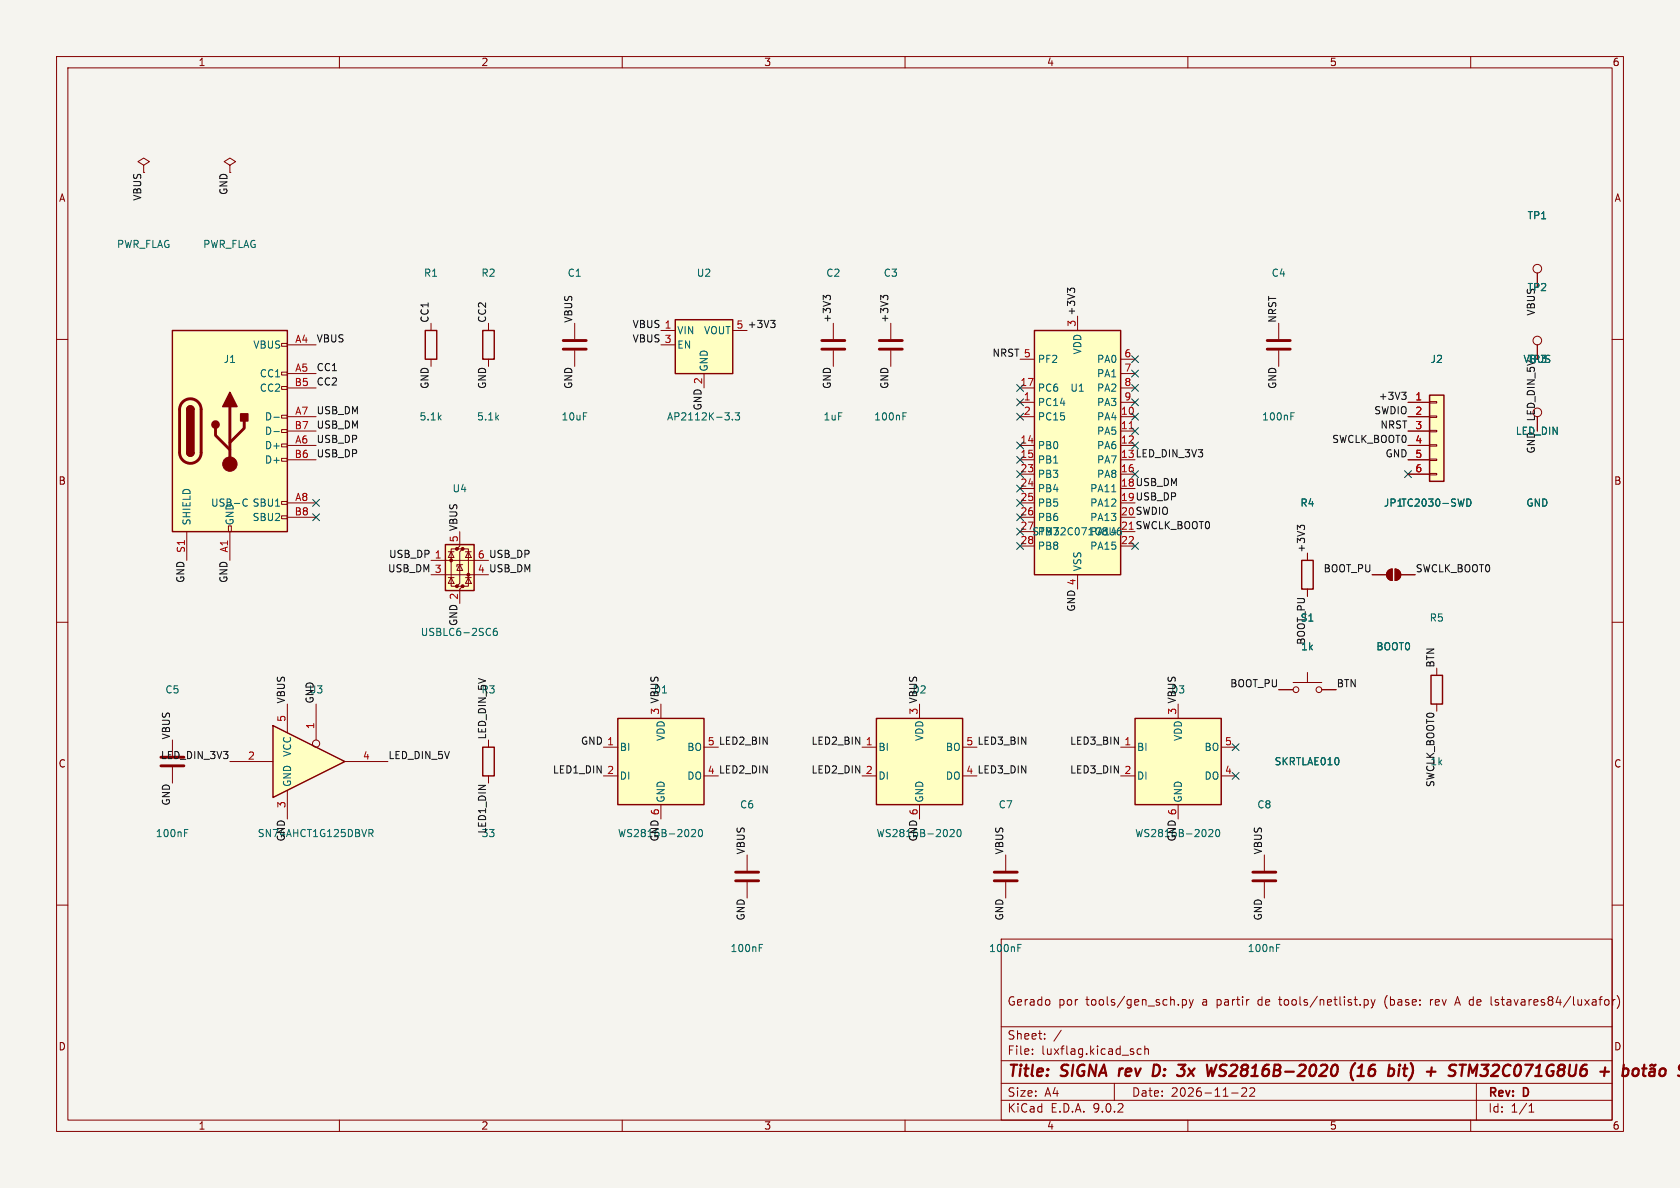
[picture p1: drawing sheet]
<svg xmlns="http://www.w3.org/2000/svg" width="297mm" height="210mm" viewBox="0 0 297 210" stroke-linecap="round" stroke-linejoin="round" font-family="sans-serif">
<path d="M0 0h297v210h-297z" fill="#f5f4ef" stroke="#f5f4ef" stroke-width=".18"/>
<g fill="none" stroke="#840000" stroke-width=".18">
<path d="M10 10h277v190h-277zM12 12h273v186h-273zM60 10v2M110 10v2M160 10v2M210 10v2M260 10v2M40.6 29.2l1.1-.6-1.1-.7-1 .7 1 .6v1.3M157.5 57.2v2.7M226.1 57.2v2.7M271.8 48.3v2.5M10 60h2"/>
<path d="M157.5 62v2.8M226.1 62v2.8M271.8 73.7v2.5M285 60h2M231.1 97.8v1.3M10 110h2M231.1 104.1v1.3M285 110h2M10 160h2M177 166h108v32h-108zM209 176.7v1.5M209 176.8l.5-.1 .2 .3v.4l-.1 .2h-.6"/>
<path d="M210.2 176.7l.4 1M210.6 177.7l-.1 .4-.3 .1M211 176.7l-.4 1M241.2 176.8l.4-.1 .3 .3v.4l-.2 .2h-.5M241.2 176.7v1.5M242.4 176.7l.3 1M242.7 177.7l-.1 .4-.2 .1M243.1 176.7l-.4 1M244.9 176.6v1M252.9 176.7v1M253.2 176.7l-.3 .3M257.3 177.3h.7"/>
<path d="M257.7 176.2l-.5 1.5M283.7 177l.3-.3 .3 .1 .2 .2v.4l-.2 .2-.3 .1-.3-.3M285 160h2M285.1 176.7v1M285.5 176.7l-.3 .1-.1 .2M285.9 176a1.72 1.72 0 0 1 0 2.3M60 198v2M110 198v2M160 198v2M177 194.5h108M177 191.5h108M177 187.5h108"/>
<path d="M177 181.5h108M182.5 186.3v.1M182.5 185.5v.1M184.7 183.6v.1M184.7 182.8v.1M187.6 182.1l-1.3 2M197 191.5v3M201.7 185.5l-.4-.1-.3 .3v.4l.2 .2h.5M202.4 185.5l.2-.1 .4 .1v.9M202.4 184.9v1.5M210 198v2M217.7 193.2h1.2"/>
<path d="M219.5 192.4l.6-.1 .2 .1 .1 .3-.9 1.1h.9M221 192.4l.5-.1 .2 .1 .1 .3-.9 1.1h.9M260 198v2M261 191.5v6.5M270.3 196.6h.9M270.3 195.5l.4-.4v1.5"/>
<circle cx="271.8" cy="47.5" r=".76"/>
<circle cx="271.8" cy="72.9" r=".76"/>
</g>
<g fill="none" stroke="#840000" stroke-width=".4">
<path d="M197.9 188.9l-.1 1.3M204.8 188.3l-.8-.1-.2 2h.5l.5-.3M208.3 188.2h1.3l-.8 .8M215.1 188.2l-.8 2M215.5 190.1l.8 .1M216.1 188.2l-.2 .1a.46 .46 0 0 0-.2 .5 .46 .46 0 0 0 .3 .4l.4 .1M239.6 187.9a2.35 2.35 0 0 0-.4 3.1M240 190.2h1.1M240.1 188.8l.7-.6-.3 2M242.1 189.2l-.1 .2M242.2 188.7l-.3 1.1 .2 .3M248 188.9h.8"/>
<path d="M248.4 188.2l-.2 1.7 .1 .2 .3 .1M249.4 187.9l.1 .1M249.5 190.4l-.5 .6M257.1 190a.85 .85 0 0 1-1 .1M257.4 188.3a.85 .85 0 0 0-1 .1 .45 .45 0 0 0 .2 .8l.5 .2M258 188.2h1.2M258.6 188.2l-.3 2M259.6 190.2l.2-2 .5 1.4 .9-1.4-.3 2M261.7 190l.3 .2M287 189l.2-.1 .5 .1 .2 .3-.1 .5a.66 .66 0 0 1-1 .3M287.1 188.2l-.3 2M289.4 188.9a.62 .62 0 0 0-.7 .4v.7a.52 .52 0 0 0 .7 .1"/>
<path d="M290.7 188.2l-.2 1.7M292.7 188.2l-.3 .2-.4-.2-.3 .2M294.1 188.9a.62 .62 0 0 0-.7 .4v.7a.52 .52 0 0 0 .8 .1"/>
</g>
<path d="M155.4 60.2h4.1M155.4 61.7h4.1M224 60.2h4.1M224 61.7h4.1" fill="none" stroke="#840000" stroke-width=".51"/>
<path d="M159.6 73.6h.5M159.6 73h.6M228.2 73.6h.4M228.2 73h.6" fill="none" stroke="#006464" stroke-width=".18"/>
<path d="M230.1 99.1h2.1v5h-2.1z" fill="none" stroke="#840000" stroke-width=".25"/>
<path d="M252.7 69.9h2.6v15.2h-2.6z" fill="#ffffc2"/>
<path d="M252.7 69.9h2.6v15.2h-2.6zM253 119.4h2v5.1h-2z" fill="none" stroke="#840000" stroke-width=".25"/>
<g fill="none" stroke="#840000" stroke-width=".18">
<path d="M248.9 71.1h3.8M248.9 73.7h3.8M248.9 76.2h3.8M248.9 78.7h3.8M252.7 71h1.3v.2h-1.3zM252.7 73.5h1.3v.3h-1.3zM252.7 76.1h1.3v.2h-1.3zM252.7 78.6h1.3v.3h-1.3zM271.8 61v2.5M248.9 81.3h3.8M248.9 83.8h3.8M252.7 81.2h1.3v.2h-1.3z"/>
<path d="M252.7 83.7h1.3v.2h-1.3zM242.6 101.6h2.5M245.4 100.9l.7-.3v2a1.02 1.02 0 0 1-.9-.6 1.02 1.02 0 0 1 .2-1.1zM246.6 100.6a1.02 1.02 0 0 1 1 1 1.02 1.02 0 0 1-1 1zM247.6 101.6h2.6M254 118.1v1.3M254 124.5v1.2"/>
<circle cx="271.8" cy="60.2" r=".76"/>
</g>
<path d="M259.3 88.2a.64 .64 0 0 1 .8 .6 .64 .64 0 0 1-.8 .7z" fill="none" stroke="#006464" stroke-width=".18"/>
<g fill="#840000" stroke="#840000" stroke-width=".18">
<path d="M245.4 100.9l.7-.3v2a1.02 1.02 0 0 1-.9-.6 1.02 1.02 0 0 1 .2-1.1z"/>
<path d="M246.6 100.6a1.02 1.02 0 0 1 1 1 1.02 1.02 0 0 1-1 1z"/>
</g>
<path d="M119.4 56.5h10.1v9.5h-10.1z" fill="#ffffc2"/>
<path d="M119.4 56.5h10.1v9.5h-10.1z" fill="none" stroke="#840000" stroke-width=".25"/>
<g fill="none" stroke="#840000" stroke-width=".18">
<path d="M116.8 58.4h2.6M129.5 58.4h2.6M147.3 57.2v2.7M116.8 61h2.6M124.5 66v2.6M147.3 62v2.8M231.1 118.9v1.8M226.1 121.9h2.5M228.6 120.7h5.1M233.7 121.9h2.5"/>
<circle cx="229.1" cy="121.9" r=".51"/>
<circle cx="233.2" cy="121.9" r=".51"/>
</g>
<path d="M128.1 73h.8l-.4 .5M128.9 73.6v.5M129.5 74.1v.1M130 73h.7l-.4 .5 .4 .1v.5l-.2 .1-.5-.1" fill="none" stroke="#006464" stroke-width=".18"/>
<path d="M145.3 60.2h4.1M145.3 61.7h4.1" fill="none" stroke="#840000" stroke-width=".51"/>
<path d="M182.9 58.4h15.2v43.2h-15.2z" fill="#ffffc2"/>
<path d="M182.9 58.4h15.2v43.2h-15.2z" fill="none" stroke="#840000" stroke-width=".25"/>
<g fill="none" stroke="#840000" stroke-width=".18">
<path d="M190.5 55.9v2.5M180.3 63.5h2.6M180.3 68.6h2.6M180.3 71.1h2.6M180.3 73.7h2.6M180.3 78.7h2.6M198.1 63.5h2.6M198.1 68.6h2.6M198.1 71.1h2.6M198.1 73.7h2.6M198.1 78.7h2.6M198.1 66h2.6"/>
<path d="M198.1 76.2h2.6M180.3 81.3h2.6M180.3 83.8h2.6M180.3 86.4h2.6M180.3 88.9h2.6M180.3 91.4h2.6M180.3 94h2.6M180.3 96.5h2.6M198.1 83.8h2.6M198.1 96.5h2.6M190.5 101.6v2.5"/>
</g>
<path d="M199.6 75.8h.8" fill="none" stroke="#a90000" stroke-width=".18"/>
<path d="M196.5 86.9h.8" fill="none" stroke="#006464" stroke-width=".18"/>
<path d="M154.9 127h15.3v15.2h-15.3z" fill="#ffffc2"/>
<path d="M154.9 127h15.3v15.2h-15.3z" fill="none" stroke="#840000" stroke-width=".25"/>
<path d="M152.4 132.1h2.5M152.4 137.2h2.5M162.6 124.5v2.5M170.2 132.1h2.5M162.6 142.2v2.6" fill="none" stroke="#840000" stroke-width=".18"/>
<path d="M168 146.8l.5-.2 .2 .4-.8 .9h.8M169.3 146.8l.2-.2a.68 .68 0 0 1 .4 .7 .68 .68 0 0 1-.4 .6l-.2-.1-.1-.4z" fill="none" stroke="#006464" stroke-width=".18"/>
<path d="M200.7 127h15.2v15.2h-15.2z" fill="#ffffc2"/>
<path d="M200.7 127h15.2v15.2h-15.2z" fill="none" stroke="#840000" stroke-width=".25"/>
<path d="M198.1 132.1h2.6M198.1 137.2h2.6M208.3 124.5v2.5M215.9 132.1h2.5M215.9 137.2h2.5M177.8 151.1v2.8M177.8 156v2.8M208.3 142.2v2.6M223.5 151.1v2.8M223.5 156v2.8" fill="none" stroke="#840000" stroke-width=".18"/>
<path d="M213.7 146.8l.5-.2 .2 .4-.8 .9h.8M215 146.8l.2-.2a.68 .68 0 0 1 .4 .7 .68 .68 0 0 1-.4 .6l-.2-.1-.1-.4zM179.9 167.6h.5M179.9 166.9h.7M225.7 167.6h.4M225.7 166.9h.6" fill="none" stroke="#006464" stroke-width=".18"/>
<path d="M175.8 154.2h4M175.8 155.7h4M221.5 154.2h4.1M221.5 155.7h4.1" fill="none" stroke="#840000" stroke-width=".51"/>
<path d="M109.2 127h15.3v15.2h-15.3z" fill="#ffffc2"/>
<path d="M109.2 127h15.3v15.2h-15.3z" fill="none" stroke="#840000" stroke-width=".25"/>
<path d="M106.7 132.1h2.5M106.7 137.2h2.5M116.8 124.5v2.5M124.5 132.1h2.5M116.8 142.2v2.6M132.1 151.1v2.8M132.1 156v2.8" fill="none" stroke="#840000" stroke-width=".18"/>
<path d="M122.3 146.8l.4-.2 .3 .4-.8 .9h.8M123.6 146.8l.2-.2a.68 .68 0 0 1 .4 .7 .68 .68 0 0 1-.4 .6l-.2-.1-.1-.4zM134.2 167.6h.5M134.2 166.9h.6" fill="none" stroke="#006464" stroke-width=".18"/>
<path d="M130 154.2h4.1M130 155.7h4.1" fill="none" stroke="#840000" stroke-width=".51"/>
<path d="M78.7 96.3h5.1v8.1h-5.1z" fill="#ffffc2"/>
<g fill="#840000" stroke="#840000" stroke-width=".18">
<circle cx="79.8" cy="99.1" r=".25"/>
<circle cx="80.8" cy="97" r=".25"/>
<circle cx="80.8" cy="103.6" r=".25"/>
<circle cx="81.8" cy="97" r=".25"/>
<circle cx="81.8" cy="103.6" r=".25"/>
<circle cx="82.8" cy="101.6" r=".25"/>
</g>
<g fill="none" stroke="#840000" stroke-width=".18">
<path d="M76.2 99.1h10.2M79.2 97.5h1.1M79.8 97.5l.5 1.1h-1.1zM80.8 97h-1v6.6h1M81.3 94v2.5l-.5 .5h1l-.5 .5v5.6l-.5 .5h1l-.5 .5v2.6M81.3 99.8l.5 1h-1zM81.8 99.8h-1v.4M81.8 97h1v6.6h-1M82.3 97.5h1M82.8 97.5l.5 1.1h-1zM76.2 101.6h7.6M79.2 102.1h1.1"/>
<path d="M79.8 102.1l.5 1h-1.1zM82.3 102.1h1M82.8 102.1l.5 1h-1z"/>
</g>
<path d="M78.7 96.3h5.1v8.1h-5.1z" fill="none" stroke="#840000" stroke-width=".25"/>
<path d="M87.8 111.1h-.4a.86 .86 0 0 0 0 1.2l.5-.1v-.4l-.2-.2h-.3l-.2 .2" fill="none" stroke="#006464" stroke-width=".18"/>
<path d="M48.3 128.3l12.7 6.3-12.7 6.4z" fill="#ffffc2"/>
<path d="M48.3 128.3l12.7 6.3-12.7 6.4zM85.3 132.1h2.1v5.1h-2.1z" fill="none" stroke="#840000" stroke-width=".25"/>
<g fill="none" stroke="#840000" stroke-width=".18">
<path d="M25.4 29.2l1-.6-1-.7-1 .7 1 .6v1.3M30.5 130.8v2.8M30.5 135.6v2.8M40.6 134.6h7.7M50.8 124.5v5M50.8 139.7v5.1M55.9 124.5v6.3M61 134.6h7.6M86.4 130.8v1.3M86.4 137.2v1.2"/>
<circle cx="55.9" cy="131.4" r=".63"/>
</g>
<path d="M32.6 146.6h.6M32.6 147.2h.5M65.2 146.6h.5l.2 .3-.1 .3-.6 .1M65.5 147.3l.4 .6" fill="none" stroke="#006464" stroke-width=".18"/>
<path d="M28.4 133.9h4.1M28.4 135.4h4.1" fill="none" stroke="#840000" stroke-width=".51"/>
<path d="M30.5 58.4h20.3v35.6h-20.3z" fill="#ffffc2"/>
<g fill="none" stroke="#840000" stroke-width=".18">
<path d="M76.2 57.2v1.2M86.4 57.2v1.2M101.6 57.2v2.7M271.8 48.3v2.5M49.8 60.7h1v.5h-1zM49.8 65.8h1v.5h-1zM49.8 68.3h1v.5h-1zM49.8 73.4h1v.5h-1zM49.8 75.9h1v.6h-1zM49.8 78.5h1v.5h-1zM50.8 61h5.1M50.8 66h5.1"/>
<path d="M50.8 68.6h5.1M50.8 73.7h5.1M50.8 76.2h5.1M50.8 78.7h5.1M76.2 63.5v1.3M86.4 63.5v1.3M101.6 62v2.8M248.9 73.7h3.8M248.9 76.2h3.8M248.9 78.7h3.8M248.9 71.1h3.8M271.8 61v2.5"/>
<path d="M271.8 73.7v2.5M33 94v5.1M40.4 93h.5v1h-.5zM40.6 94v5.1M49.8 81h1v.5h-1zM49.8 88.6h1v.6h-1zM49.8 91.2h1v.5h-1zM50.8 81.3h5.1M50.8 88.9h5.1M50.8 91.4h5.1M231.1 97.8v1.3M248.9 81.3h3.8"/>
<path d="M248.9 83.8h3.8M231.1 104.1v1.3M242.6 101.6h2.5M247.6 101.6h2.6M226.1 121.9h2.5M233.7 121.9h2.5"/>
</g>
<path d="M30.5 58.4h20.3v35.6h-20.3zM75.2 58.4h2v5.1h-2zM85.3 58.4h2.1v5.1h-2.1zM33 72.4a.64 .64 0 0 1 .7-.6 .64 .64 0 0 1 .6 .6M33 80a.64 .64 0 0 0 .7 .6 .64 .64 0 0 0 .6-.6" fill="none" stroke="#840000" stroke-width=".25"/>
<path d="M32.3 71.1a1.9 1.9 0 0 1 2.1-.5 1.9 1.9 0 0 1 1.2 1.8v7.6a1.91 1.91 0 0 1-1.9 1.9 1.91 1.91 0 0 1-2-1.9l.1-7.8 .1-.6zM38.1 75.7v1.3l2.5 2.5M40.6 71.9v10.1M43.2 74.4v1.3l-2.6 2.5M99.6 60.2h4M99.6 61.7h4" fill="none" stroke="#840000" stroke-width=".51"/>
<g fill="#840000" stroke="#840000" stroke-width=".25">
<path d="M33 72.4h1.3v7.6h-1.3z"/>
<path d="M33.2 71.9a.64 .64 0 0 1 .7-.1 .64 .64 0 0 1 .4 .6h-1.3z"/>
<path d="M33 80h1.3a.64 .64 0 0 1-.6 .6 .64 .64 0 0 1-.7-.6z"/>
<path d="M40.6 69.3l1.3 2.6h-2.5z"/>
<path d="M42.5 73.2h1.3v1.2h-1.3z"/>
<circle cx="38.1" cy="75.1" r=".63"/>
</g>
<circle cx="40.6" cy="82" r="1.27" fill="#840000" stroke="#840000" stroke-width=".18"/>
<path d="M48.4 73.8h1M48.4 76.3h1M43.2 88.3l.3-.1 .2 .1M43.7 89.4l-.2 .1-.3-.1M259.3 88.2a.64 .64 0 0 1 .8 .6 .64 .64 0 0 1-.8 .7z" fill="none" stroke="#006464" stroke-width=".18"/>
<path d="M136.2 56.6h.8l-.4 .5M136.8 57.1l.2 .3v.3l-.2 .2M146 52.5l.3-.3h.3l.2 .3M146 52.6l-.5-.4v.8M156.2 52.6l-.5-.4v.8M156.2 52.5l.2-.3h.3l.3 .3M189.2 51.4l-.5-.5v.8M189.2 51.2l.2-.3h.3l.3 .3M247.8 69.3h.8l-.4 .5M248.3 69.8l.3 .3v.3l-.3 .2M229.8 93.3l-.4-.4v.7M229.8 93.1l.3-.2h.3l.2 .2" fill="none" stroke="#0f0f0f" stroke-width=".18"/>
<g fill="none" stroke="#000084" stroke-width=".18">
<path d="M179.7 78.1l1.2 1.2M179.7 73.1l1.2 1.2M179.7 70.5l1.2 1.2M179.7 68l1.2 1.2M180.9 78.1l-1.2 1.2M180.9 73.1l-1.2 1.2M180.9 70.5l-1.2 1.2M180.9 68l-1.2 1.2M200.1 68l1.2 1.2M200.1 65.4l1.2 1.2M200.1 62.9l1.2 1.2M200.1 75.6l1.2 1.2"/>
<path d="M200.1 70.5l1.2 1.2M200.1 78.1l1.2 1.2M200.1 73.1l1.2 1.2M201.3 68l-1.2 1.2M201.3 65.4l-1.2 1.2M201.3 62.9l-1.2 1.2M201.3 75.6l-1.2 1.2M201.3 70.5l-1.2 1.2M201.3 78.1l-1.2 1.2M201.3 73.1l-1.2 1.2M55.3 88.3l1.2 1.2M55.3 90.8l1.2 1.2"/>
<path d="M56.5 88.3l-1.2 1.2M56.5 90.8l-1.2 1.2M179.7 85.8l1.2 1.2M179.7 83.2l1.2 1.2M179.7 80.7l1.2 1.2M179.7 88.3l1.2 1.2M179.7 90.8l1.2 1.2M179.7 93.4l1.2 1.2M179.7 95.9l1.2 1.2M180.9 88.3l-1.2 1.2M180.9 85.8l-1.2 1.2M180.9 83.2l-1.2 1.2"/>
<path d="M180.9 95.9l-1.2 1.2M180.9 80.7l-1.2 1.2M180.9 90.8l-1.2 1.2M180.9 93.4l-1.2 1.2M200.1 83.2l1.2 1.2M200.1 95.9l1.2 1.2M201.3 83.2l-1.2 1.2M201.3 95.9l-1.2 1.2M248.3 83.2l1.2 1.2M249.5 83.2l-1.2 1.2M217.8 136.6l1.2 1.2M217.8 131.5l1.2 1.2"/>
<path d="M219 136.6l-1.2 1.2M219 131.5l-1.2 1.2"/>
</g>
<g font-size="2.8" fill="#840000">
<text x="178" y="190.9">Title:</text>
<text x="187.7" y="190.9">SIGNA</text>
<text x="198.6" y="190.9">rev</text>
<text x="205.4" y="190.9">D:</text>
<text x="210.7" y="190.9">3x</text>
<text x="216.6" y="190.9">WS2816B-2020</text>
<text x="242.8" y="190.9">(16</text>
<text x="250.3" y="190.9">bit)</text>
<text x="257.8" y="190.9">+</text>
<text x="262.6" y="190.9">STM32C071G8U6</text>
<text x="290.1" y="190.9">+</text>
<text x="294.9" y="190.9">þÿ</text>
</g>
<g font-size="2.1" fill="#840000">
<text x="178" y="178">Gerado</text>
<text x="187.1" y="178">por</text>
<text x="192" y="178">tools/gen_sch.py</text>
<text x="212.7" y="178">a</text>
<text x="215.3" y="178">partir</text>
<text x="222.8" y="178">de</text>
<text x="226.7" y="178">tools/netlist.py</text>
<text x="245.5" y="178">(base:</text>
<text x="253.7" y="178">rev</text>
<text x="258.3" y="178">A de</text>
<text x="264.9" y="178">lstavares84/luxafor)</text>
<text x="178" y="184">Sheet:</text>
<text x="178" y="186.7">File:</text>
<text x="184.1" y="186.7">luxflag.kicad_sch</text>
<text x="178" y="196.9">KiCad</text>
<text x="178" y="194.1">Size:</text>
<text x="184.7" y="194.1">A4</text>
<text x="185.7" y="196.9">E.D.A.</text>
<text x="193.3" y="196.9">9.0.2</text>
<text x="200" y="194.1">Date:</text>
<text x="207" y="194.1">2026-11-22</text>
<text x="263" y="194.3">Rev:</text>
<text x="263" y="196.9">Id:</text>
<text x="267.1" y="196.9">1/1</text>
<text x="269.4" y="194.3">D</text>
</g>
<g font-size="1.8" fill="#840000">
<text x="35" y="11.9">1</text>
<text x="85" y="11.9">2</text>
<text x="135" y="11.9">3</text>
<text x="185" y="11.9">4</text>
<text x="235" y="11.9">5</text>
<text x="285" y="11.9">6</text>
<text x="10.3" y="35.9">A</text>
<text x="285.3" y="35.9">A</text>
<text x="10.3" y="85.9">B</text>
<text x="285.3" y="85.9">B</text>
<text x="10.3" y="135.9">C</text>
<text x="285.3" y="135.9">C</text>
<text x="10.3" y="185.9">D</text>
<text x="285.3" y="185.9">D</text>
<text x="35" y="199.9">1</text>
<text x="85" y="199.9">2</text>
<text x="135" y="199.9">3</text>
<text x="185" y="199.9">4</text>
<text x="235" y="199.9">5</text>
<text x="285" y="199.9">6</text>
</g>
<g font-size="1.8" fill="#0f0f0f">
<text x="25.1" y="35.6" transform="rotate(-90 25.1 35.6)">VBUS</text>
<text x="40.3" y="34.6" transform="rotate(-90 40.3 34.6)">GND</text>
<text x="75.9" y="57.2" transform="rotate(-90 75.9 57.2)">CC1</text>
<text x="86" y="57.2" transform="rotate(-90 86 57.2)">CC2</text>
<text x="101.3" y="57.2" transform="rotate(-90 101.3 57.2)">VBUS</text>
<text x="111.7" y="58.1">VBUS 1</text>
<text x="130.1" y="58.2">5 +3V3</text>
<text x="147" y="57.2" transform="rotate(-90 147 57.2)">+3V3</text>
<text x="157.1" y="57.2" transform="rotate(-90 157.1 57.2)">+3V3</text>
<text x="190.2" y="57.9" transform="rotate(-90 190.2 57.9)">3 +3V3</text>
<text x="225.7" y="57.2" transform="rotate(-90 225.7 57.2)">NRST</text>
<text x="271.4" y="55.9" transform="rotate(-90 271.4 55.9)">VBUS</text>
<text x="55.9" y="65.7">CC1</text>
<text x="55.9" y="60.6">VBUS</text>
<text x="111.7" y="60.6">VBUS 3</text>
<text x="175.4" y="63.2">NRST 5</text>
<text x="55.9" y="68.2">CC2</text>
<text x="75.9" y="68.8" transform="rotate(-90 75.9 68.8)">GND</text>
<text x="86" y="68.8" transform="rotate(-90 86 68.8)">GND</text>
<text x="101.3" y="68.8" transform="rotate(-90 101.3 68.8)">GND</text>
<text x="147" y="68.8" transform="rotate(-90 147 68.8)">GND</text>
<text x="157.1" y="68.8" transform="rotate(-90 157.1 68.8)">GND</text>
<text x="225.7" y="68.8" transform="rotate(-90 225.7 68.8)">GND</text>
<text x="243.6" y="70.8">+3V3</text>
<text x="55.9" y="73.3">USB_DM</text>
<text x="55.9" y="75.9">USB_DM</text>
<text x="124.1" y="72.7" transform="rotate(-90 124.1 72.7)">GND 2</text>
<text x="242.9" y="73.3">SWDIO</text>
<text x="243.9" y="75.9">NRST</text>
<text x="271.4" y="74.6" transform="rotate(-90 271.4 74.6)">LED_DIN_5V</text>
<text x="55.9" y="78.4">USB_DP</text>
<text x="55.9" y="80.9">USB_DP</text>
<text x="198.1" y="81">13 LED_DIN_3V3</text>
<text x="235.4" y="78.4">SWCLK_BOOT0</text>
<text x="244.8" y="80.9">GND</text>
<text x="198.1" y="86.1">18 USB_DM</text>
<text x="198.1" y="88.6">19 USB_DP</text>
<text x="81" y="96" transform="rotate(-90 81 96)">5 VBUS</text>
<text x="198.1" y="91.2">20 SWDIO</text>
<text x="198.1" y="93.7">21 SWCLK_BOOT0</text>
<text x="68.5" y="101.3">USB_DM 3</text>
<text x="68.7" y="98.7">USB_DP 1</text>
<text x="84.4" y="98.8">6 USB_DP</text>
<text x="84.4" y="101.3">4 USB_DM</text>
<text x="230.8" y="97.8" transform="rotate(-90 230.8 97.8)">+3V3</text>
<text x="233.9" y="101.3">BOOT_PU</text>
<text x="250.2" y="101.3">SWCLK_BOOT0</text>
<text x="32.7" y="103.1" transform="rotate(-90 32.7 103.1)">GND</text>
<text x="40.3" y="103.1" transform="rotate(-90 40.3 103.1)">GND</text>
<text x="80.9" y="110.8" transform="rotate(-90 80.9 110.8)">GND 2</text>
<text x="190.2" y="108.2" transform="rotate(-90 190.2 108.2)">GND 4</text>
<text x="230.8" y="114.1" transform="rotate(-90 230.8 114.1)">BOOT_PU</text>
<text x="253.7" y="118.1" transform="rotate(-90 253.7 118.1)">BTN</text>
<text x="50.5" y="124.5" transform="rotate(-90 50.5 124.5)">VBUS</text>
<text x="54.5" y="122.8">U3</text>
<text x="55.5" y="124.5" transform="rotate(-90 55.5 124.5)">GND</text>
<text x="85" y="122.8">R3</text>
<text x="115.5" y="122.8">D1</text>
<text x="161.2" y="122.8">D2</text>
<text x="206.9" y="122.8">D3</text>
<text x="217.4" y="121.6">BOOT_PU</text>
<text x="236.2" y="121.6">BTN</text>
<text x="30.1" y="130.8" transform="rotate(-90 30.1 130.8)">VBUS</text>
<text x="86" y="130.8" transform="rotate(-90 86 130.8)">LED_DIN_5V</text>
<text x="102.6" y="131.7">GND 1</text>
<text x="116.6" y="126.4" transform="rotate(-90 116.6 126.4)">3 VBUS</text>
<text x="125" y="131.8">5 LED2_BIN</text>
<text x="143.4" y="131.7">LED2_BIN</text>
<text x="162.3" y="126.4" transform="rotate(-90 162.3 126.4)">3 VBUS</text>
<text x="170.7" y="131.8">5 LED3_BIN</text>
<text x="189.1" y="131.7">LED3_BIN</text>
<text x="208" y="126.4" transform="rotate(-90 208 126.4)">3 VBUS</text>
<text x="28.3" y="134.3">LED_DIN_3V3</text>
<text x="68.6" y="134.3">LED_DIN_5V</text>
<text x="97.6" y="136.8">LED1_DIN 2</text>
<text x="125" y="136.9">4 LED2_DIN</text>
<text x="143.4" y="136.8">LED2_DIN 2</text>
<text x="170.7" y="136.9">4 LED3_DIN</text>
<text x="189.1" y="136.8">LED3_DIN 2</text>
<text x="252.8" y="135.5">1k</text>
<text x="30.1" y="142.5" transform="rotate(-90 30.1 142.5)">GND</text>
<text x="253.7" y="139.2" transform="rotate(-90 253.7 139.2)">SWCLK_BOOT0</text>
<text x="50.5" y="148.9" transform="rotate(-90 50.5 148.9)">GND</text>
<text x="85" y="148.2">33</text>
<text x="86" y="147.5" transform="rotate(-90 86 147.5)">LED1_DIN</text>
<text x="116.5" y="148.9" transform="rotate(-90 116.5 148.9)">GND 6</text>
<text x="162.2" y="148.9" transform="rotate(-90 162.2 148.9)">GND 6</text>
<text x="207.9" y="148.9" transform="rotate(-90 207.9 148.9)">GND 6</text>
<text x="131.7" y="151.1" transform="rotate(-90 131.7 151.1)">VBUS</text>
<text x="177.5" y="151.1" transform="rotate(-90 177.5 151.1)">VBUS</text>
<text x="223.2" y="151.1" transform="rotate(-90 223.2 151.1)">VBUS</text>
<text x="131.7" y="162.8" transform="rotate(-90 131.7 162.8)">GND</text>
<text x="177.5" y="162.8" transform="rotate(-90 177.5 162.8)">GND</text>
<text x="223.2" y="162.8" transform="rotate(-90 223.2 162.8)">GND</text>
</g>
<g font-size="1.8" fill="#006464">
<text x="270" y="39">TP1</text>
<text x="20.6" y="44">PWR_FLAG</text>
<text x="35.8" y="44">PWR_FLAG</text>
<text x="74.9" y="49.1">R1</text>
<text x="85" y="49.1">R2</text>
<text x="100.3" y="49.1">C1</text>
<text x="123.1" y="49.1">U2</text>
<text x="146" y="49.1">C2</text>
<text x="156.1" y="49.1">C3</text>
<text x="224.7" y="49.1">C4</text>
<text x="270" y="51.7">TP2</text>
<text x="119.6" y="59.3">VIN</text>
<text x="124.4" y="59.3">VOUT</text>
<text x="39.4" y="64.4">J1</text>
<text x="44.7" y="61.8">VBUS</text>
<text x="119.6" y="61.8">EN</text>
<text x="125.3" y="65.8" transform="rotate(-90 125.3 65.8)">GND</text>
<text x="183.4" y="64.4">PF2</text>
<text x="191.4" y="62.8" transform="rotate(-90 191.4 62.8)">VDD</text>
<text x="193.8" y="64.4">PA0</text>
<text x="252.8" y="64.4">J2</text>
<text x="269.2" y="64.4">VBUS</text>
<text x="270" y="64.4">TP3</text>
<text x="45.8" y="66.9">CC1</text>
<text x="45.8" y="69.4">CC2</text>
<text x="183.4" y="69.4">PC6</text>
<text x="183.4" y="72">PC14</text>
<text x="189.1" y="69.4">U1</text>
<text x="193.8" y="66.9">PA1</text>
<text x="193.8" y="69.4">PA2</text>
<text x="193.8" y="72">PA3</text>
<text x="46.7" y="74.5">D-</text>
<text x="46.7" y="77.1">D-</text>
<text x="74.1" y="74.5">5.1k</text>
<text x="84.2" y="74.5">5.1k</text>
<text x="99.2" y="74.5">10uF</text>
<text x="117.8" y="74.5">AP2112K-3.3</text>
<text x="145.5" y="74.5">1uF</text>
<text x="154.4" y="74.5">100nF</text>
<text x="183.4" y="74.5">PC15</text>
<text x="193.8" y="74.5">PA4</text>
<text x="193.8" y="77.1">PA5</text>
<text x="223" y="74.5">100nF</text>
<text x="267.9" y="77.1">LED_DIN</text>
<text x="46.7" y="79.6">D+</text>
<text x="46.7" y="82.1">D+</text>
<text x="183.4" y="79.6">PB0</text>
<text x="183.4" y="82.1">PB1</text>
<text x="193.8" y="79.6">PA6</text>
<text x="193.8" y="82.1">PA7</text>
<text x="271.4" y="80.3" transform="rotate(-90 271.4 80.3)">GND</text>
<text x="37.2" y="89.8">USB-C</text>
<text x="44.6" y="89.8">SBU1</text>
<text x="79.9" y="87.2">U4</text>
<text x="183.4" y="84.7">PB3</text>
<text x="183.4" y="87.2">PB4</text>
<text x="183.4" y="89.8">PB5</text>
<text x="192.6" y="87.2">PA11</text>
<text x="192.6" y="89.8">PA12</text>
<text x="193.8" y="84.7">PA8</text>
<text x="229.8" y="89.8">R4</text>
<text x="244.6" y="89.8">JP1TC2030-SWD</text>
<text x="269.7" y="89.8">GND</text>
<text x="33.9" y="93" transform="rotate(-90 33.9 93)">SHIELD</text>
<text x="41.5" y="93" transform="rotate(-90 41.5 93)">GND</text>
<text x="44.6" y="92.3">SBU2</text>
<text x="180.3" y="93.7">27</text>
<text x="182.4" y="94.8">STM32C071G8U6</text>
<text x="183.4" y="92.3">PB6</text>
<text x="183.4" y="94.8">PB7</text>
<text x="192.6" y="92.3">PA13</text>
<text x="192.6" y="94.8">PA14</text>
<text x="183.4" y="97.4">PB8</text>
<text x="191.4" y="101.1" transform="rotate(-90 191.4 101.1)">VSS</text>
<text x="192.6" y="97.4">PA15</text>
<text x="198.1" y="96.3">22</text>
<text x="74.3" y="112.6">USBLC6-2SC6</text>
<text x="229.8" y="110.1">S1</text>
<text x="252.7" y="110.1">R5</text>
<text x="229.9" y="115.2">1k</text>
<text x="243.2" y="115.2">BOOT0</text>
<text x="29.1" y="122.8">C5</text>
<text x="117.7" y="131.1" transform="rotate(-90 117.7 131.1)">VDD</text>
<text x="163.4" y="131.1" transform="rotate(-90 163.4 131.1)">VDD</text>
<text x="209.1" y="131.1" transform="rotate(-90 209.1 131.1)">VDD</text>
<text x="51.7" y="133.9" transform="rotate(-90 51.7 133.9)">VCC</text>
<text x="109.5" y="132.9">BI</text>
<text x="121.4" y="132.9">BO</text>
<text x="155.2" y="132.9">BI</text>
<text x="167.1" y="132.9">BO</text>
<text x="200.9" y="132.9">BI</text>
<text x="212.8" y="132.9">BO</text>
<text x="225.2" y="135.5">SKRTLAE010</text>
<text x="51.7" y="139.2" transform="rotate(-90 51.7 139.2)">GND</text>
<text x="109.5" y="138">DI</text>
<text x="117.7" y="142" transform="rotate(-90 117.7 142)">GND</text>
<text x="121.4" y="138">DO</text>
<text x="130.7" y="143.1">C6</text>
<text x="155.2" y="138">DI</text>
<text x="163.4" y="142" transform="rotate(-90 163.4 142)">GND</text>
<text x="167.1" y="138">DO</text>
<text x="176.5" y="143.1">C7</text>
<text x="200.9" y="138">DI</text>
<text x="209.1" y="142" transform="rotate(-90 209.1 142)">GND</text>
<text x="212.8" y="138">DO</text>
<text x="222.2" y="143.1">C8</text>
<text x="27.4" y="148.2">100nF</text>
<text x="45.5" y="148.2">SN74AHCT1G125DBVR</text>
<text x="109.1" y="148.2">WS2816B-2020</text>
<text x="154.9" y="148.2">WS2816B-2020</text>
<text x="200.6" y="148.2">WS2816B-2020</text>
<text x="129" y="168.5">100nF</text>
<text x="174.8" y="168.5">100nF</text>
<text x="220.5" y="168.5">100nF</text>
</g>
<g font-size="1.8" fill="#a90000">
<text x="52.1" y="60.7">A4</text>
<text x="52.1" y="65.8">A5</text>
<text x="198.7" y="63.2">6</text>
<text x="198.7" y="65.8">7</text>
<text x="52" y="68.3">B5</text>
<text x="180.3" y="68.3">17</text>
<text x="180.9" y="70.9">1</text>
<text x="198.7" y="68.3">8</text>
<text x="198.7" y="70.9">9</text>
<text x="250.1" y="70.9">1</text>
<text x="52" y="75.9">B7</text>
<text x="52.1" y="73.4">A7</text>
<text x="180.9" y="73.4">2</text>
<text x="198.1" y="73.4">10</text>
<text x="198.1" y="75.9">11</text>
<text x="250.1" y="73.4">2</text>
<text x="250.1" y="75.9">3</text>
<text x="52" y="81">B6</text>
<text x="52.1" y="78.5">A6</text>
<text x="180.3" y="78.5">14</text>
<text x="180.3" y="81">15</text>
<text x="180.3" y="83.6">23</text>
<text x="198.1" y="78.5">12</text>
<text x="198.1" y="83.6">16</text>
<text x="250.1" y="78.5">4</text>
<text x="250.1" y="81">5</text>
<text x="250.1" y="83.6">6</text>
<text x="52.1" y="88.6">A8</text>
<text x="180.3" y="86.1">24</text>
<text x="180.3" y="88.6">25</text>
<text x="52" y="91.2">B8</text>
<text x="180.3" y="91.2">26</text>
<text x="32.8" y="97.8" transform="rotate(-90 32.8 97.8)">S1</text>
<text x="40.4" y="97.8" transform="rotate(-90 40.4 97.8)">A1</text>
<text x="180.3" y="96.3">28</text>
<text x="50.5" y="127.7" transform="rotate(-90 50.5 127.7)">5</text>
<text x="55.6" y="129" transform="rotate(-90 55.6 129)">1</text>
<text x="153" y="131.8">1</text>
<text x="198.7" y="131.8">1</text>
<text x="216.5" y="131.8">5</text>
<text x="43.7" y="134.4">2</text>
<text x="64.1" y="134.4">4</text>
<text x="216.5" y="136.9">4</text>
<text x="50.5" y="142.9" transform="rotate(-90 50.5 142.9)">3</text>
</g>
</svg>
